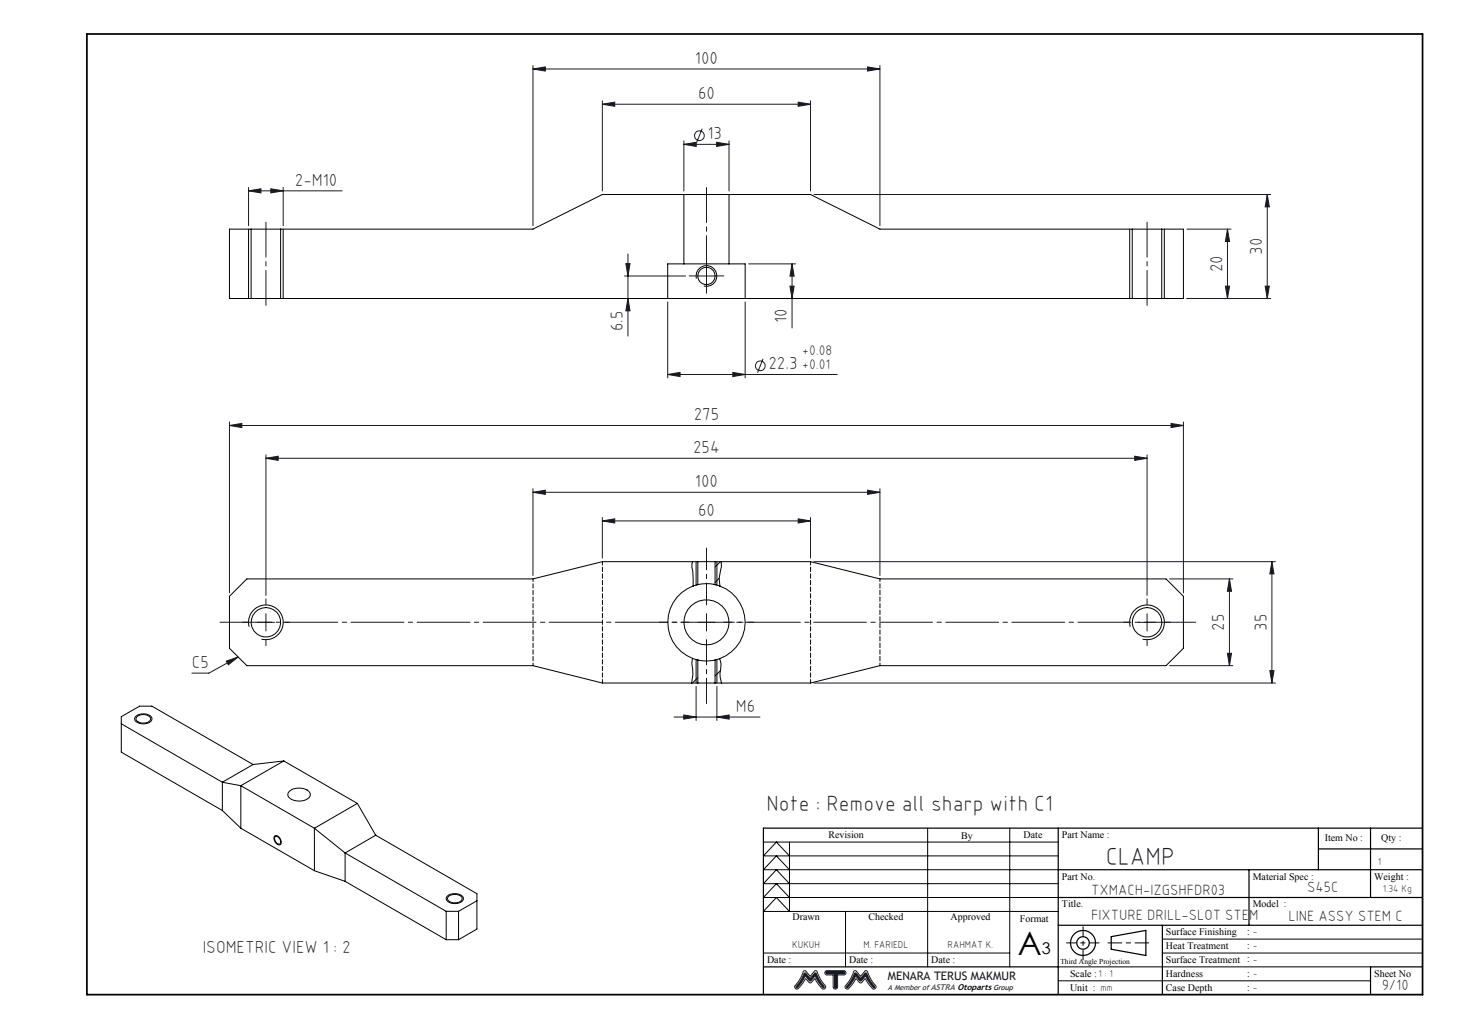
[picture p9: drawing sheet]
<svg xmlns="http://www.w3.org/2000/svg" width="420mm" height="297mm" viewBox="0 0 420 297" stroke-linecap="round" stroke-linejoin="round" font-family="sans-serif">
<g fill="none" stroke="#000" stroke-width=".35">
<path d="M305 238.8v48M380 238.8v12M395.1 238.8v20M410.1 238.8h-190v48M305 250.8h105.1M305 258.8h105.1M360 250.8v16M380 244.8h30.1M220.1 278.8h84.9M305 266.8h105.1M320.3 270.1l10-1.8v7.2l-10-1.8zM335.1 266.8v20"/>
<path d="M410.1 278.8h-15v8"/>
<circle cx="312.2" cy="271.9" r="1.8"/>
<circle cx="312.2" cy="271.9" r="3.6"/>
</g>
<path d="M231.6 280.1l.6-.2 1.4 1.6 1.3-1.6 .5 .1a15.2 15.2 0 0 0 2.6 4.5l-.1 .4-.4 .3a1.07 1.07 0 0 1-1.1-.8l-1.5-2.1-1.1 1.1h-.4l-1.2-1.2a7.6 7.6 0 0 1-2.5 3l-.5-.3-.1-.5 1.7-2.5zM231.9 280.6h.3l1.3 1.5 1.3-1.5h.4l.9 1.9 1.5 1.9-.2 .4a8.9 8.9 0 0 1-2.4-3.3l-1.4 1.4-1.3-1.3-.2-.1a6.6 6.6 0 0 1-2.5 3.3l-.1-.3 1.5-2zM238 280l5.2-.1a.62 .62 0 0 1 .6 .6 .62 .62 0 0 1-.6 .6h-1.8v3.5a.64 .64 0 0 1-.6 .6 .64 .64 0 0 1-.6-.6v-3.5h-2l-.4-.5zM238.3 280.3h5l.2 .3-.3 .1h-2.2v4l-.2 .1-.2-.1v-4h-2.2l-.2-.2zM244.1 284.7v.1M246.2 280l.5-.1 1.4 1.6 1.3-1.6 .5 .1a15.2 15.2 0 0 0 2.7 4.5l-.2 .4-.3 .3a1.07 1.07 0 0 1-1.2-.8l-1.5-2.2-1.2 1.2h-.4l-1-1.2a7.6 7.6 0 0 1-2.6 3l-.5-.3v-.6l1.4-1.9zM246.3 280.7l.5-.1 1.3 1.5 1.3-1.5h.4l.8 1.9 1.5 1.9-.1 .4a8.9 8.9 0 0 1-2.5-3.3l-1.4 1.4-1.5-1.4a6.6 6.6 0 0 1-2.4 3.3l-.1-.4 1.4-1.9z" fill="none" stroke="#191924" stroke-width=".29"/>
<path d="M307.4 271.9h9.4" fill="none" stroke="#000" stroke-width=".29" stroke-dasharray="15.2 1.3 1.3 1.3" stroke-dashoffset="12.5"/>
<path d="M312.2 276.8v-9.6" fill="none" stroke="#000" stroke-width=".29" stroke-dasharray="15.2 1.3 1.3 1.3" stroke-dashoffset="12.4"/>
<path d="M319.4 271.9h11.8" fill="none" stroke="#000" stroke-width=".29" stroke-dasharray="15.2 1.3 1.3 1.3" stroke-dashoffset="11.3"/>
<path d="M25 9.8h385.1v277h-385.1z" fill="none" stroke="#000" stroke-width=".5"/>
<g fill="none" stroke="#000" stroke-width=".29">
<path d="M267.4 238.8v40M291.1 238.8v40M220.1 242.8h84.9M227.6 250.8l-3.8-4-3.7 4h84.9M227.6 242.8v20l-3.8-4-3.7 4h84.9M227.6 258.8l-3.8-4-3.7 4h84.9M227.6 254.8l-3.8-4-3.7 4h84.9M227.6 246.8l-3.8-4-3.7 4h84.9M220.1 274.8h71M243.7 262.8v16M305 278.8h90.1M335.1 274.8h75"/>
<path d="M335.1 270.8h75M305 282.8h90.1"/>
</g>
<path d="M238.2 280.4l.1 .3h2.3v4l.2 .1 .2-.1v-4h2.3l.2-.1-.2-.3zM246.3 280.6l-1 2.2-1.3 1.7 .2 .3h.2l1-1.2 1.2-2.1h.2l1.2 1.4 1.6-1.4 1.9 2.9 .3 .4 .3-.1-1.4-2.1-.9-2h-.4l-1.3 1.5-1.4-1.5zM231.9 280.6h.4l1.2 1.5 1.4-1.5h.3l1 2 1.4 2.1-.3 .1-.4-.4-1.9-2.9h-.2l-1.2 1.4-.3-.1-1-1.2-.2-.1-1 1.8-1.2 1.5h-.3l-.1-.4 1.3-1.6z" fill-rule="evenodd" fill="#191924"/>
<g fill="none" stroke="#191924" stroke-width=".29">
<path d="M153.6 19.9l3.6-.6v1.2zM153.6 18.9v46.2M153.6 19.9h100M250.1 19.3l3.5 .6-3.5 .6zM253.6 18.9v46.2M173.6 30.1l3.6-.6v1.2zM173.6 29.1v26M173.6 30.1h60M202.4 37.1l-1.6 4M230.1 29.5l3.5 .6-3.5 .6zM233.6 29.1v26M71.6 55l3.6-.6v1.2z"/>
<path d="M71.6 54v11.1M71.6 55h27M78.1 54.4l3.5 .6-3.5 .6zM81.6 54v11.1M197.1 41.6l3.6-.6v1.2zM197.1 40.6v14.5M197.1 41.6h13M206.6 41l3.5 .6-3.5 .6zM210.1 40.6v14.5M234.6 56.1h131.7M365.3 56.1v30M365.3 56.1l.6 3.6h-1.2z"/>
<path d="M180 79.6h17.6M180.4 76h1.2l-.6 3.6zM181 73.2v23.7M201.2 79.6h4.9M203.7 77.1v5M215.8 76.1h13.5M228.3 76.1v18.5M228.3 76.1l.6 3.5h-1.2zM342.2 66.1h12.7M353.8 66.1v20M353.8 66.1l.6 3.5h-1.2zM181 86.1l.6 3.5h-1.2z"/>
<path d="M192.5 87.1v21.9M214.8 87.1v21.9M227.7 82.5h1.2l-.6 3.6zM342.2 86.1h24.1M353.2 82.5h1.2l-.6 3.6zM364.7 82.5h1.2l-.6 3.6zM192.5 108l3.5-.6v1.2zM192.5 108h48.8M211.2 107.4l3.6 .6-3.6 .6zM220 103.5l-1.6 4M66.1 122.7l3.6-.6v1.2zM66.1 121.7v49.3"/>
<path d="M66.1 122.7h275M76.7 132.1l3.5-.6v1.2zM76.7 131.2v40.5M76.7 132.1h254M327.1 131.5l3.6 .6-3.6 .6zM330.7 131.2v40.5M337.6 122.1l3.5 .6-3.5 .6zM341.1 121.7v49.3M153.6 142l3.6-.6v1.2zM153.6 140.9v25M153.6 142h100M173.6 150.2l3.6-.6v1.2z"/>
<path d="M173.6 149.2v11.7M173.6 150.2h60M230.1 149.6l3.5 .6-3.5 .6zM233.6 149.2v11.7M250.1 141.4l3.5 .6-3.5 .6zM253.6 140.9v25M74.2 179.5h4.9M76.7 176.9v5.1M201.2 179.5h4.9M203.7 176.9v5.1M234.6 162h133.1M328.2 179.5h4.9"/>
<path d="M330.7 176.9v5.1M337.1 166.9h18.3M354.4 166.9v25M354.4 166.9l.6 3.6h-1.2zM366.6 162v35M366.6 162l.6 3.5h-1.2zM65.2 190.6l3.5-1.2-2.9 2.3zM68.7 189.4l-8.5 4.7h-4.9M200.7 197.9v9.8M206.7 197.9v9.8M234.6 197h133.1M337.1 191.9h18.3"/>
<path d="M353.8 188.4h1.2l-.6 3.5zM366 193.4h1.2l-.6 3.6zM194.3 206.8h24.8M197.1 206.2l3.6 .6-3.6 .6zM206.7 206.8l3.5-.6v1.2z"/>
<circle cx="201.6" cy="39.1" r="1.41"/>
<circle cx="219.2" cy="105.5" r="1.4"/>
</g>
<g fill="none" stroke="#000" stroke-width=".29">
<path d="M71.6 66.1v20M81.6 66.1v20M325.6 66.1v20M335.6 66.1v20M200.7 80.4a3 3 0 0 1 2.6-3.8 3 3 0 0 1 3.3 3.2 3 3 0 0 1-3.7 2.7M200.7 162v6.7M205.6 168.5l.6 .1M206.7 162v6.7M71.8 180.7a5 5 0 0 1 4.5-6.2 5 5 0 0 1 5.4 5.4 5 5 0 0 1-6.3 4.4M200.7 190.2v6.8M201.1 190.3l.2 .1M206.7 190.2v6.8"/>
<path d="M325.8 180.7a5 5 0 0 1 4.5-6.2 5 5 0 0 1 5.4 5.4 5 5 0 0 1-6.3 4.4M39.2 206.5a3.3 3.3 0 0 1 4.6 .5 1.6 1.6 0 0 1-1.7 1.7 2.47 2.47 0 0 1-3.3-1.5zM79.2 241.1a1.63 1.63 0 0 1 1.8 2.1 .9 .9 0 0 1-.9 .4 .9 .9 0 0 1-.7-.7l-.4-1.2zM129 258.4a3.3 3.3 0 0 1 4.6 .5 1.59 1.59 0 0 1-1.7 1.6 2.5 2.5 0 0 1-3.3-1.5z"/>
</g>
<path d="M206.6 168.7l-.4-.1" fill="none" stroke="#000" stroke-width=".29" stroke-dasharray="1.3 .6" stroke-linecap="butt"/>
<path d="M201.2 79.6h-2.5M203.7 77.1v-2.5M206.2 79.6h2.5M203.7 82.1v2.5M71.7 179.4h-1.8M76.7 174.4v-1.7M81.7 179.4h1.7M325.7 179.4h-1.8M330.7 174.4v-1.7M335.7 179.4h1.7M76.7 184.4v1.8M330.7 184.4v1.8" fill="none" stroke="#191924" stroke-width=".29" stroke-dasharray="15.2 1.3 1.3 1.3"/>
<path d="M200.8 168.7h-.1M201.1 168.6l-.3 .1M206.7 168.7h-.1M200.7 190.2h.1M200.8 190.2l.3 .1" fill="none" stroke="#000" stroke-width=".29" stroke-dasharray="1.3 .6"/>
<path d="M203.7 174.4v-16.4" fill="none" stroke="#191924" stroke-width=".29" stroke-dasharray="15.2 1.3 1.3 1.3" stroke-dashoffset="8.9"/>
<path d="M198.7 179.4h-8.7M208.7 179.4h8.6" fill="none" stroke="#191924" stroke-width=".29" stroke-dasharray="15.2 1.3 1.3 1.3" stroke-dashoffset="12.8"/>
<path d="M203.7 184.4v18.5" fill="none" stroke="#191924" stroke-width=".29" stroke-dasharray="15.2 1.3 1.3 1.3" stroke-dashoffset="7.9"/>
<path d="M203.7 54.1v24M76.7 88.1v-24M330.7 88.1v-24" fill="none" stroke="#191924" stroke-width=".29" stroke-dasharray="15.2 1.3 1.3 1.3" stroke-dashoffset="5.1"/>
<path d="M63.4 179.4h281.3" fill="none" stroke="#191924" stroke-width=".29" stroke-dasharray="15.2 1.3 1.3 1.3" stroke-dashoffset=".4"/>
<g fill="#191924">
<path d="M192.5 108l3.5-.6v1.2zM211.2 107.4l3.6 .6-3.6 .6zM173.6 30.1l3.6-.6v1.2zM230.1 29.5l3.5 .6-3.5 .6zM71.6 55l3.6-.6v1.2zM78.1 54.4l3.5 .6-3.5 .6zM66.1 122.7l3.6-.6v1.2zM337.6 122.1l3.5 .6-3.5 .6zM76.7 132.1l3.5-.6v1.2zM327.1 131.5l3.6 .6-3.6 .6zM197.1 206.2l3.6 .6-3.6 .6zM206.7 206.8l3.5-.6v1.2zM65.2 190.6l3.5-1.2-2.9 2.3z"/>
<path d="M197.1 41.6l3.6-.6v1.2zM206.6 41l3.5 .6-3.5 .6z"/>
<path d="M173.6 150.2l3.6-.6v1.2zM230.1 149.6l3.5 .6-3.5 .6z"/>
<path d="M153.6 142l3.6-.6v1.2zM250.1 141.4l3.5 .6-3.5 .6z"/>
<path d="M365.3 56.1l.6 3.6h-1.2zM364.7 82.5h1.2l-.6 3.6zM353.8 66.1l.6 3.5h-1.2zM353.2 82.5h1.2l-.6 3.6zM228.3 76.1l.6 3.5h-1.2zM227.7 82.5h1.2l-.6 3.6zM180.4 76h1.2l-.6 3.6zM181 86.1l.6 3.5h-1.2zM366.6 162l.6 3.5h-1.2zM366 193.4h1.2l-.6 3.6zM354.4 166.9l.6 3.6h-1.2zM353.8 188.4h1.2l-.6 3.5z"/>
<path d="M153.6 19.9l3.6-.6v1.2zM250.1 19.3l3.5 .6-3.5 .6z"/>
</g>
<g fill="none" stroke="#000" stroke-width=".29">
<path d="M197.1 56.1h13M197.1 56.1v20M197.1 56.1h-23.5l-20 10h-72.7M210.1 56.1v20M210.1 56.1h23.5l20 10h72.8M72.4 66.1h8.5M72.4 66.1v20M72.4 66.1h-6.3v20h6.3M80.9 66.1v20M197.1 76.1h13M197.1 76.1h-4.6v10M210.1 76.1h4.7v10"/>
<path d="M326.4 66.1h8.5M326.4 66.1v20M334.9 66.1v20M334.9 66.1h6.2v20h-6.2M72.4 86.1h8.5M80.9 86.1h111.6M192.5 86.1h22.3M214.8 86.1h111.6M326.4 86.1h8.5M199.6 162l-.1 1.7 .2 1 .1 4.3M199.8 169a11.1 11.1 0 0 0-7.3 10.3 11.1 11.1 0 0 0 7.1 10.5M201.2 162h4.9"/>
<path d="M201.2 168.6a11.1 11.1 0 0 1 4.9 0M201.2 168.6l-1.4 .4M201.2 162h-27.6l-20 4.9h-82.4l-5.1 5v15l5.1 5h82.4l20 5.1h27.6M201.2 162v6.6M206.1 168.6l1.4 .4M206.1 162h27.5l20 4.9h82.5l5 5v15l-5 5h-82.5l-20 5.1h-27.5M206.1 162v6.6M207.3 166.8l-1.2 1.2M207.5 169a11.1 11.1 0 0 1 7.3 10.5 11.1 11.1 0 0 1-7.4 10.4M207.7 162l-1.6 1.5M207.9 162l.1 1.3-.7 3.5 .2 2.2M199.6 189.8l-.2 1.5a11.6 11.6 0 0 1 0 5.7"/>
<path d="M199.6 189.8l1.6 .5M201.2 195.4l-1.6 1.6M201.2 190.3a11.1 11.1 0 0 0 4.9 0M201.2 197h4.9M201.2 190.3v6.7M206.1 190.3v6.7M206.3 190.3l-.2 .1M207.4 189.9a5.7 5.7 0 0 1 .1 4.3l.5 2.8M207.4 189.9l-1.3 .4M207.6 193.4l-1.5 1.5M35 208.7l29.1 16.9M39.5 206.6a2.73 2.73 0 0 1 3.9 .5 2.22 2.22 0 0 1-3.1 1.2 .99 .99 0 0 1-1-.6 .99 .99 0 0 1 .2-1.1z"/>
<path d="M81.8 219.4l-12.4 7.2M81.8 219.4l21.2 12.3M81.8 219.4l-8.8 1M64.1 225.6l5.3 1M64.1 225.6v8.1M64.1 233.7l5.3 5.1M69.4 226.6l21.2 12.2M69.4 226.6v12.2M69.4 238.8l21.2 12.3M73 220.4l-29.2-16.8h-3.5l-5.3 3.1v10.2l29.1 16.8M73 220.4l-8.9 5.2M83.2 228.4a4.5 4.5 0 0 1 6.1 .1 1.52 1.52 0 0 1-1.2 2.1 4.5 4.5 0 0 1-5.1-1v-.8z"/>
<path d="M90.6 238.8l8.9 7.2M90.6 238.8v12.3M103 231.7l-12.4 7.1M103 231.7l5.3 9.1M79.3 241.2a1.44 1.44 0 0 1 1.4 2.1 1.44 1.44 0 0 1-1.4-2.1zM90.6 251.1l8.9 3M99.5 246l29.1 16.8M99.5 246v8.1M99.5 254.1l29.1 16.9M108.3 240.8l-8.8 5.2M108.3 240.8l29.2 16.9v10.2l-5.3 3.1M129.3 258.4a3.1 3.1 0 0 1 3.8 .3 1.22 1.22 0 0 1-1.3 1.6h-.6a1.63 1.63 0 0 1-2.1-1.5z"/>
<path d="M137.5 259.7l-5.3 3.1M128.6 262.8h3.6M128.6 262.8v8.2M128.6 271h3.6M132.2 262.8v8.2"/>
<circle cx="203.6" cy="79.6" r="2.5"/>
<circle cx="76.6" cy="179.4" r="4.3"/>
<circle cx="203.6" cy="179.4" r="6.5"/>
<circle cx="330.6" cy="179.4" r="4.3"/>
</g>
<path d="M153.7 166.9v25M253.7 166.9v25" fill="none" stroke="#000" stroke-width=".29" stroke-dasharray="1.3 .6" stroke-dashoffset=".5"/>
<path d="M173.7 161.9v35M233.7 161.9v35" fill="none" stroke="#000" stroke-width=".29" stroke-dasharray="1.3 .6" stroke-dashoffset=".3"/>
<text font-size="9.3" x="293.4" y="275.2">A</text>
<text font-size="7.1" fill="#191924" x="318.7" y="249.3">CLAMP</text>
<text font-size="6.3" fill="#191924" x="221" y="233.9">Note : Remove all sharp with C1</text>
<g font-size="5" fill="#191924">
<text x="200.3" y="18.4">100</text>
<text x="201.2" y="28.5">60</text>
<text x="203.9" y="40.1">13</text>
<text x="85" y="53.5">2-M10</text>
<text x="363.8" y="73.5" transform="rotate(-90 363.8 73.5)">30</text>
<text x="352.4" y="78.5" transform="rotate(-90 352.4 78.5)">20</text>
<text x="179.5" y="95.5" transform="rotate(-90 179.5 95.5)">6.5</text>
<text x="226.8" y="93.2" transform="rotate(-90 226.8 93.2)">10</text>
<text x="221.5" y="106.5">22.3</text>
<text x="200" y="121.2">275</text>
<text x="199.8" y="130.6">254</text>
<text x="200.3" y="140.4">100</text>
<text x="201.2" y="148.7">60</text>
<text x="352.9" y="181.9" transform="rotate(-90 352.9 181.9)">25</text>
<text x="365.2" y="181.9" transform="rotate(-90 365.2 181.9)">35</text>
<text x="55.3" y="192.6">C5</text>
<text x="212.1" y="205.2">M6</text>
<text x="58.4" y="274.7">ISOMETRIC VIEW 1 : 2</text>
</g>
<text font-size="4.7" x="300.3" y="275.2">3</text>
<g font-size="4.3" fill="#191924">
<text x="314.6" y="258">TXMACH-IZGSHFDR03</text>
<text x="376.8" y="257.1">S45C</text>
<text x="314.6" y="265.3">FIXTURE DRILL-SLOT STEM</text>
<text x="371.4" y="265.6">LINE ASSY STEM C</text>
<text x="398.3" y="285.4">9/10</text>
</g>
<g font-size="4" fill="#191924">
<text x="231.3" y="102.5">+0.08</text>
<text x="231.3" y="106.5">+0.01</text>
</g>
<text font-size="3.4" fill="#191924" x="255.9" y="282.6">MENARA TERUS MAKMUR</text>
<g font-size="2.9">
<text x="238.8" y="241.5">Revision</text>
<text x="277.1" y="241.9">By</text>
<text x="295.1" y="241.5">Date</text>
<text x="306.1" y="241.6">Part Name :</text>
<text x="381.9" y="242.4">Item No :</text>
<text x="398.2" y="242.4">Qty :</text>
<text x="306.1" y="253.6">Part No.</text>
<text x="361.1" y="253.6">Material Spec :</text>
<text x="396.1" y="253.6">Weight :</text>
<text x="306.1" y="261.6">Title.</text>
<text x="361.1" y="261.6">Model :</text>
<text x="228.5" y="265.3">Drawn</text>
<text x="250.3" y="265.3">Checked</text>
<text x="274" y="265.3">Approved</text>
<text x="294" y="265.9">Format</text>
<text x="336.1" y="269.6">Surface Finishing</text>
<text x="228.4" y="273.5">KUKUH</text>
<text x="248.9" y="273.5">M. FARIEDL</text>
<text x="273.2" y="273.5">RAHMAT K.</text>
<text x="336.1" y="273.6">Heat Treatment</text>
<text x="221.1" y="277.6">Date :</text>
<text x="244.8" y="277.6">Date :</text>
<text x="268.4" y="277.6">Date :</text>
<text x="308.5" y="281.6">Scale :1 : 1</text>
<text x="336.1" y="281.6">Hardness</text>
<text x="336.1" y="277.6">Surface Treatment</text>
<text x="396.1" y="281.6">Sheet No</text>
<text x="308.5" y="285.6">Unit : mm</text>
<text x="336.1" y="285.6">Case Depth</text>
</g>
<g font-size="2.9" fill="#191924">
<text x="397.2" y="249.3">1</text>
<text x="398.6" y="257.1">1.34 Kg</text>
</g>
<g font-size="2.7" fill="#191924">
<text x="359.5" y="269.7">: -</text>
<text x="359.5" y="273.7">: -</text>
<text x="359.5" y="277.5">: -</text>
<text x="359.5" y="281.7">: -</text>
<text x="359.5" y="285.7">: -</text>
</g>
<text font-size="2.2" x="305.7" y="278">Third Angle Projection</text>
<text font-size="2.1" fill="#191924" x="256" y="285.4">A Member of ASTRA Otoparts Group</text>
</svg>
